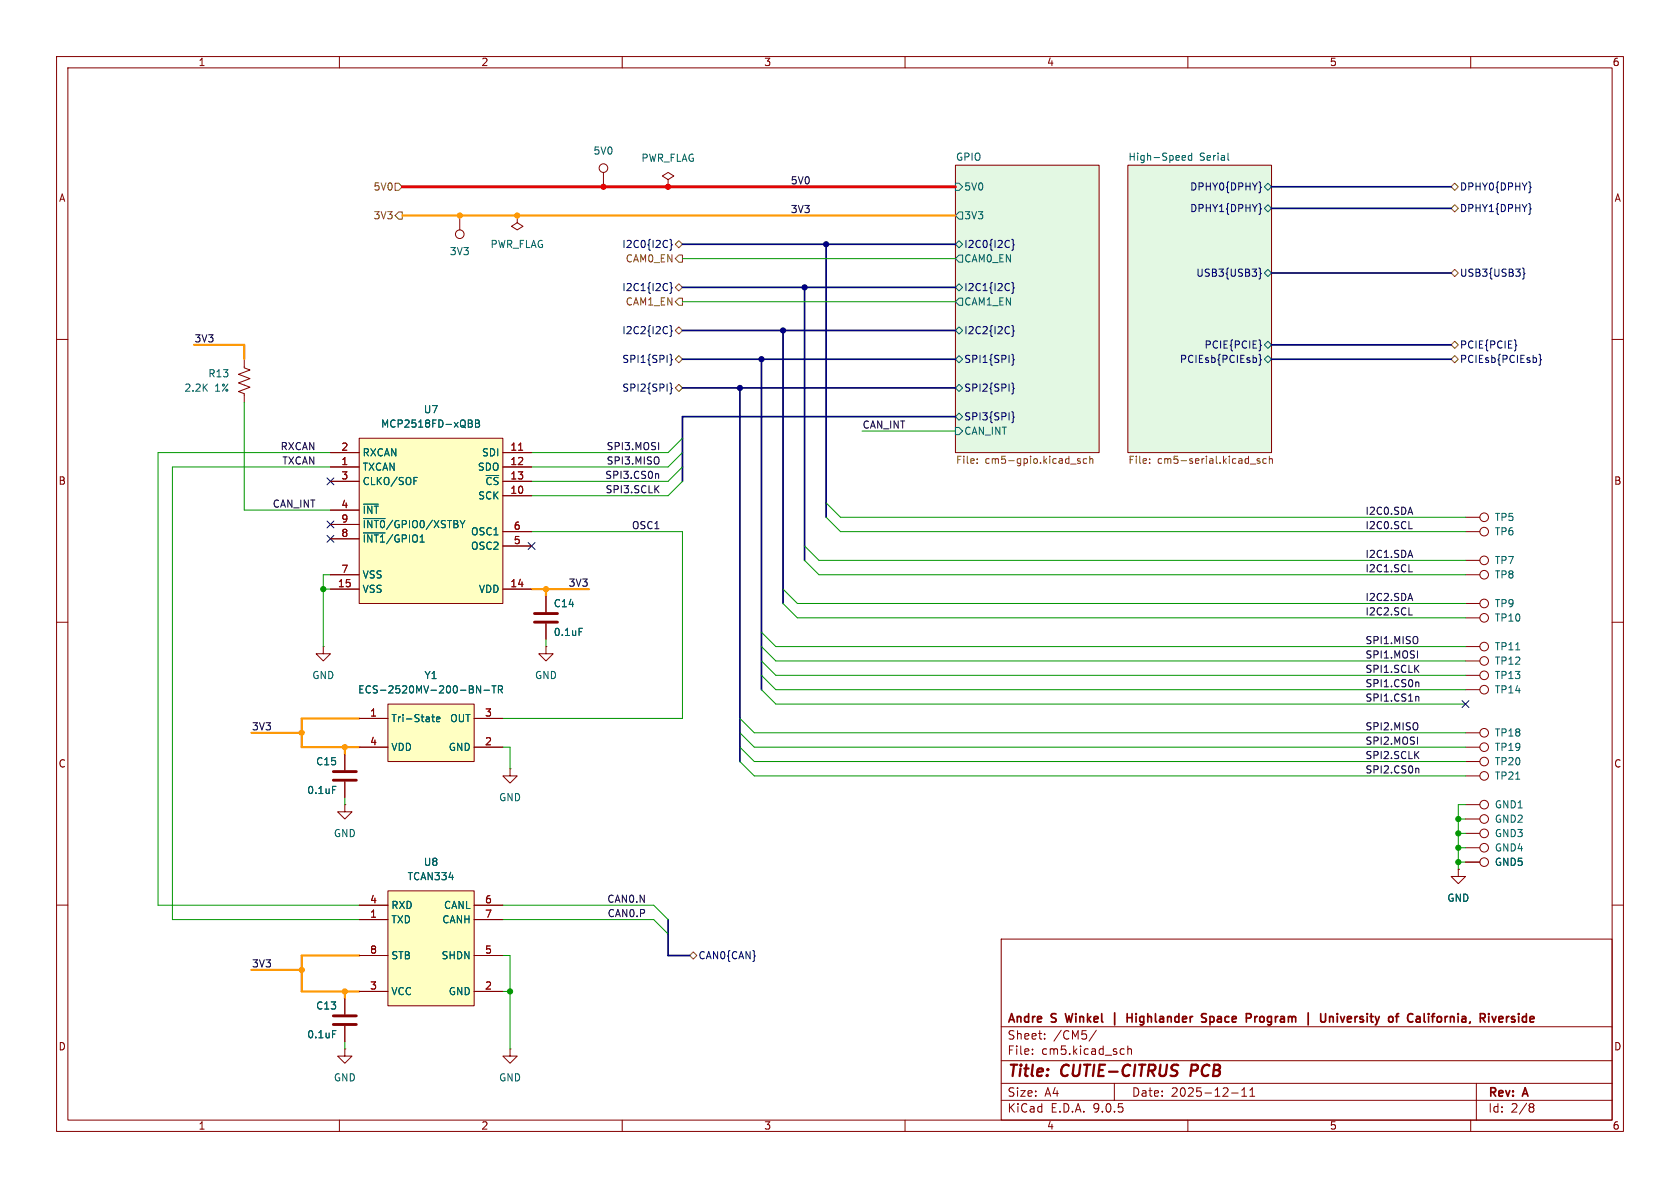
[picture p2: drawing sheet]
<svg xmlns="http://www.w3.org/2000/svg" width="297mm" height="210mm" viewBox="0 0 297 210" stroke-linecap="round" stroke-linejoin="round" font-family="sans-serif">
<g fill="none" stroke="#840000" stroke-width=".18">
<path d="M10 10h277v190h-277zM12 12h273v186h-273zM60 10v2M110 10v2M160 10v2M210 10v2M260 10v2M168.9 29.2h25.4v50.8h-25.4zM199.4 29.2h25.4v50.8h-25.4zM10 60h2M285 60h2M10 110h2"/>
<path d="M285 110h2M10 160h2M177 166h108v32h-108zM285 160h2M60 198v2M90.2 185.4v1.3h-1.3l1.3 1.3 1.2-1.3h-1.2M90.2 185.4h.1M110 198v2M160 198v2M177 194.5h108M177 191.5h108M177 187.5h108"/>
<path d="M177 181.5h108M182.5 186.3v.1M182.5 185.5v.1M184.7 183.6v.1M184.7 182.8v.1M193.8 182.1l-1.3 2M197 191.5v3M198.3 185.4l.4 .1M198.7 186.3l-.4 .1M199.4 185.5l.2-.1 .4 .1v.9M199.4 184.9v1.5M210 198v2"/>
<path d="M217.7 193.2h1.2M219.5 193.8h.9M219.5 192.7l.5-.4v1.5M221 193.8h.8M221 192.7l.4-.4v1.5M260 198v2M261 191.5v6.5M270.6 195.1l.4 .1 .2 .2-.3 .3M270.6 195.7h.3M270.9 195.7l.2 .2 .1 .4-.2 .2-.4 .1"/>
</g>
<path d="M210.7 188.2l-.3 2" fill="none" stroke="#840000" stroke-width=".4"/>
<g fill="none" stroke="#840000" stroke-width=".3">
<path d="M188.3 179.2l.4 1.5M197.1 179v2.2M199.3 179.2v1.5M199.3 179.9h.8M200.1 179.2v1.5M212.7 179.9l.4 .1 .2 .4-.3 .3h-.4M212.7 179.2l.6 .1M213.9 179.7v1.5M214.3 179.7l-.4 .1M221.8 179.7v1M222.3 179.7l-.3 .1-.2 .2M222.8 179.8l-.1 .2v.4l.1 .2"/>
<path d="M233.5 179.2v1.2l.3 .3h.3M236.4 179.2v.1M236.4 179.7v1M237 179.7l.3 1M249.8 179.3a.6 .6 0 0 0-.8 0 .6 .6 0 0 0-.2 .7 .56 .56 0 0 0 .3 .6 .56 .56 0 0 0 .7-.1M253.1 179.7h.5M253.6 179.2l-.3 .2v1.3M265.1 179.8l.4-.1 .2 .3-.7 .2M266.3 179.7v1M266.8 179.7l-.3 .1-.2 .2M213.9 180.6l.4 .1M265.1 180.6h.5"/>
</g>
<g fill="#e3f8e3" stroke="#e3f8e3" stroke-width=".18">
<path d="M199.4 29.2h25.4v50.8h-25.4z"/>
<path d="M168.9 29.2h25.4v50.8h-25.4z"/>
</g>
<path d="M222.8 32.9l.2 .2-.2 .2M222.8 36.7l.2 .2-.2 .2M178.9 42.3l.2 .2v.6l.2 .2-.2 .2v.6l-.2 .1M178.9 49.9l.2 .2v.6l.2 .2-.2 .2v.6l-.2 .2M178.9 57.5l.2 .2v.6l.2 .2-.2 .2v.6l-.2 .2M222.6 47.4l.2 .2v.6l.2 .2-.2 .1v.6l-.2 .2M178.9 62.6l.2 .2v.6l.2 .2-.2 .2v.6l-.2 .2M178.9 67.7l.2 .2v.6l.2 .2-.2 .2v.6l-.2 .1M178.9 72.8l.2 .2v.6l.2 .2-.2 .1v.6l-.2 .2M222.7 62.7l.1 .7 .2 .2-.2 .2v.6l-.2 .2M222.8 60.9l.2 .2-.2 .1" fill="none" stroke="#000084" stroke-width=".18"/>
<g fill="none" stroke="#006464" stroke-width=".18">
<path d="M168.9 32.4h.6l.7 .6-.7 .7h-.6zM169.5 37.5h.7v1.2h-.7l-.6-.6zM209.2 27.5h.3l.1 .3-.6 .1M209.5 28.3h-.3M210.7 27.5h-.4l-.2 .2 .1 .6h.5M210.7 27.1v1.2M217.1 27.1v1.1l.2 .1M223.5 33l.7-.6 .6 .6-.6 .7zM223.5 36.8l.7-.6 .6 .6-.6 .7zM168.9 50.8l.6-.6 .7 .6-.7 .6zM168.9 58.4l.6-.6 .7 .6-.7 .7zM169.5 45.1h.7v1.3h-.7l-.6-.7z"/>
<path d="M169.5 52.7h.7v1.3h-.7l-.6-.7zM169.5 42.5l.7 .7-.7 .6-.6-.6zM223.5 48.3l.7-.7 .6 .7-.6 .6zM168.9 75.6h.6l.7 .6-.7 .6h-.6zM168.9 68.6l.6-.7 .7 .7-.7 .6zM168.9 73.7l.6-.7 .7 .7-.7 .6zM169.5 62.9l.7 .6-.7 .6-.6-.6zM223.5 61l.7-.7 .6 .7-.6 .6zM223.5 63.5l.7-.6 .6 .6-.6 .6z"/>
</g>
<g fill="none" stroke="#725600" stroke-width=".18">
<path d="M172.8 81.8v.1M172.8 81.1v.2M191 81.1h-.3l-.2 .2v.1l.5 .2v.3h-.5M192.1 81.1h-.4l-.2 .2 .1 .6h.5M192.7 81.2l.1-.1h.3l.1 .8M192.7 80.6v1.3M203.2 81.8v.1M203.2 81.1v.2M221 82h1M222.7 81.1h-.3l-.2 .2 .1 .1 .4 .2v.3h-.5M223.9 81.1h-.4l-.2 .2 .1 .6h.5M224.4 81.2l.2-.1h.3l.1 .8"/>
<path d="M224.4 80.6v1.3"/>
</g>
<path d="M68.6 157.5h15.2v20.3h-15.2z" fill="#ffffc2"/>
<g fill="none" stroke="#840000" stroke-width=".18">
<path d="M81.3 38.1v2.5M91.4 38.1v1.3l1.1 .6-1.1 .6-1-.6 1-.6M91.4 38.1h.1M106.7 30.5v2.5M118.1 31.8l1-.7-1-.6-1 .6 1 .7v1.2M118.1 33h.1M43.2 63.5v1.5l1 .4-2 .8 2 .7-2 .8 2 .8-2 .7 1 .4v1.5M259.1 94h2.5M259.1 99.1h2.5M96.5 114.3v1.3h1.3l-1.3 1.2-1.3-1.2h1.3M96.5 114.3h.1M96.5 105.4v2.8"/>
<path d="M96.5 110.2v2.8M259.1 106.7h2.5M259.1 116.8h2.5M259.1 114.3h2.5M259.1 109.2h2.5M259.1 119.4h2.5M61 133.4v2.7M61 138.2v2.8M90.2 135.9v1.3h1.2l-1.2 1.2-1.3-1.2h1.3M90.2 135.9h.1M259.1 121.9h2.5M259.1 134.6h2.5"/>
<path d="M259.1 137.2h2.5M259.1 129.5h2.5M61 142.2v1.3h-1.3l1.3 1.3 1.2-1.3h-1.2M61 142.2h.1M68.6 157.5h15.2v20.3h-15.2zM259.1 144.8h2.5M259.1 149.9h2.5M259.1 152.4h2.5M259.1 147.3h2.5M259.1 142.2h2.5M63.5 160h5.1M63.5 162.6h5.1"/>
<path d="M63.5 168.9h5.1M63.5 175.3h5.1M83.8 160h5.1M83.8 162.6h5.1M83.8 168.9h5.1M83.8 175.3h5.1"/>
<circle cx="106.7" cy="29.7" r=".76"/>
<circle cx="81.3" cy="41.4" r=".76"/>
<circle cx="262.4" cy="99.1" r=".76"/>
<circle cx="262.4" cy="94" r=".76"/>
<circle cx="262.4" cy="114.3" r=".76"/>
<circle cx="262.4" cy="119.4" r=".76"/>
<circle cx="262.4" cy="106.7" r=".76"/>
<circle cx="262.4" cy="109.2" r=".76"/>
<circle cx="262.4" cy="116.8" r=".76"/>
<circle cx="262.4" cy="121.9" r=".76"/>
<circle cx="262.4" cy="137.2" r=".76"/>
<circle cx="262.4" cy="129.5" r=".76"/>
<circle cx="262.4" cy="134.6" r=".76"/>
<circle cx="262.4" cy="152.4" r=".76"/>
<circle cx="262.4" cy="149.9" r=".76"/>
<circle cx="262.4" cy="142.2" r=".76"/>
<circle cx="262.4" cy="144.8" r=".76"/>
<circle cx="262.4" cy="147.3" r=".76"/>
</g>
<path d="M102.4 111.1h.6M268 114.9h.7M58.8 139h.6M268 137.7h.7" fill="none" stroke="#006464" stroke-width=".18"/>
<path d="M94.5 108.5h4.1M94.5 110h4.1M58.9 136.4h4.1M58.9 137.9h4.1" fill="none" stroke="#840000" stroke-width=".51"/>
<path d="M63.5 77.5h25.4v29.2h-25.4z" fill="#ffffc2"/>
<g fill="none" stroke="#840000" stroke-width=".18">
<path d="M63.5 77.5h25.4v29.2h-25.4zM58.4 80h5.1M58.4 82.6h5.1M58.4 85.1h5.1M58.4 90.2h5.1M58.4 92.7h5.1M58.4 95.3h5.1M88.9 80h5.1M88.9 82.6h5.1M88.9 85.1h5.1M88.9 87.6h5.1M88.9 94h5.1"/>
<path d="M88.9 96.5h5.1M58.4 104.1h5.1M58.4 101.6h5.1M88.9 104.1h5.1M257.8 153.7v1.2h1.3l-1.3 1.3-1.3-1.3h1.3M257.8 153.7h.1M61 185.4v1.3h-1.3l1.3 1.3 1.2-1.3h-1.2M61 185.4h.1"/>
</g>
<path d="M91.7 79.6h.7" fill="none" stroke="#a90000" stroke-width=".18"/>
<path d="M83.2 74.2l.3 .3-.3 .3 .3 .2v.3l-.2 .2h-.5M84.1 74.2h.4l.2 .3-.2 .3 .2 .2 .1 .3-.3 .2h-.4zM84.1 74.8h.4M64.2 89.1h2.7M64.2 91.7h3.9M64.2 94.2h3.9M73.2 85h.4M73.2 84.4h.6" fill="none" stroke="#006464" stroke-width=".18"/>
<path d="M68.6 124.5h15.2v10.1h-15.2z" fill="#ffffc2"/>
<g fill="none" stroke="#840000" stroke-width=".18">
<path d="M58.4 80h5.1M58.4 82.6h5.1M58.4 85.1h5.1M58.4 90.2h5.1M58.4 92.7h5.1M58.4 95.3h5.1M88.9 80h5.1M88.9 82.6h5.1M88.9 85.1h5.1M88.9 87.6h5.1M88.9 94h5.1M88.9 96.5h5.1"/>
<path d="M259.1 91.4h2.5M57.1 114.3v1.3h1.3l-1.3 1.2-1.2-1.2h1.2M57.1 114.3h.1M58.4 101.6h5.1M58.4 104.1h5.1M88.9 104.1h5.1M96.5 105.4v2.8M96.5 110.2v2.8M259.1 101.6h2.5M61 133.4v2.7M61 138.2v2.8M63.5 127h5.1"/>
<path d="M63.5 132.1h5.1M68.6 124.5h15.2v10.1h-15.2zM83.8 127h5.1M83.8 132.1h5.1M259.1 132.1h2.5M257.8 153.7h.1M259.1 152.4h2.5M61 176.5v2.8M63.5 160h5.1M63.5 162.6h5.1M63.5 168.9h5.1M63.5 175.3h5.1"/>
<path d="M83.8 160h5.1M83.8 162.6h5.1M83.8 168.9h5.1M83.8 175.3h5.1M61 181.4v2.8"/>
<circle cx="262.4" cy="91.4" r=".76"/>
<circle cx="262.4" cy="101.6" r=".76"/>
<circle cx="262.4" cy="132.1" r=".76"/>
</g>
<g fill="none" stroke="#006464" stroke-width=".18">
<path d="M83.2 74.2l.3 .3-.3 .3 .3 .2v.3l-.2 .2h-.5M84.1 74.2h.4l.2 .3-.2 .3 .2 .2 .1 .3-.3 .2h-.4zM84.1 74.8h.4M64.2 89.1h2.7M64.2 91.7h3.9M64.2 94.2h3.9M73.2 85h.4M73.2 84.4h.6M102.4 111.1h.6M58.8 139h.6M76.3 126.7h.5M76.5 126.3v1.1l.3 .2"/>
<path d="M77.2 127.2l.6-.2-.1-.2-.3-.1-.2 .2v.6h.5M85 121.2v1.3l-.8-1.3v1.3M85.6 122h.9M87 121.2h.7M87.3 121.2v1.3M88.1 121.9l.6-.1 .1-.1v-.3l-.7-.2v1.3M88.4 121.9l.4 .6M58.8 182.2h.6"/>
</g>
<path d="M58.9 179.6h4.1M58.9 181.1h4.1" fill="none" stroke="#840000" stroke-width=".51"/>
<g fill="none" stroke="#725600" stroke-width=".18">
<path d="M69.8 38.1l.7-.6h.6v1.2h-.6zM69.8 32.4h.7l.6 .6-.6 .7h-.7zM256.5 33l.7-.6 .6 .6-.6 .7zM256.5 36.8l.7-.6 .6 .6-.6 .7zM119.4 53.3l.6-.6h.6v1.3h-.6zM119.4 58.4l.6-.6 .6 .6-.6 .7zM119.4 50.8l.6-.6 .6 .6-.6 .6zM119.4 43.2l.6-.7 .6 .7-.6 .6zM120 45.1h.6v1.3h-.6l-.6-.7zM256.5 48.3l.7-.7 .6 .7-.6 .6zM119.4 68.6l.6-.7 .6 .7-.6 .6zM120 62.9l.6 .6-.6 .6-.6-.6z"/>
<path d="M256.5 61l.7-.7 .6 .7-.6 .6zM256.5 63.5l.7-.6 .6 .6-.6 .6zM121.9 168.9l.7-.6 .6 .6-.6 .6z"/>
</g>
<g fill="none" stroke="#000084" stroke-width=".18">
<path d="M270.5 32.9l.2 .2-.2 .2M270.5 36.7l.2 .2-.2 .2M118.4 57.5l.3 .2v.6l.1 .2-.1 .2v.6l-.3 .2M118.4 42.3l.3 .2v.6l.1 .2-.1 .2v.6l-.3 .1M118.4 49.9l.3 .2v.6l.1 .2-.1 .2v.6l-.3 .2M269.2 47.4l.2 .2v.6l.2 .2-.2 .1v.6l-.2 .2M118.4 62.6l.3 .2v.6l.1 .2-.1 .2v.6l-.3 .2M118.4 67.7l.3 .2v.6l.1 .2-.1 .2v.6l-.3 .1M268 60.9l.1 .2-.1 .1M272.1 62.6l.2 .2v.6l.2 .2-.2 .2v.6l-.2 .2M57.8 92.1l1.2 1.2M57.8 94.6l1.2 1.3"/>
<path d="M57.8 84.5l1.2 1.2M59 92.1l-1.2 1.2M59 94.6l-1.2 1.3M59 84.5l-1.2 1.2M93.4 95.9l1.2 1.2M94.6 95.9l-1.2 1.2M258.5 123.9l1.2 1.2M259.7 123.9l-1.2 1.2"/>
</g>
<path d="M116.1 83.7l.3 .2v.7M249.1 93.5h.6M249.1 108.7h.6M249.1 101.1h.6M250.5 135.8l.3 .2v.6M250.5 120.6l.3 .1v.7M250.5 123.1l.3 .2v.6" fill="none" stroke="#0f0f0f" stroke-width=".18"/>
<g fill="none" stroke="#000084" stroke-width=".3">
<path d="M224.8 33h31.7M224.8 36.8h31.7M120.6 43.2h48.3M120.6 58.4h48.3M120.6 50.8h48.3M138.4 58.4v48.3M142.2 50.8v48.3M146 43.2v48.2M224.8 48.3h31.7M120.6 68.6h48.3M120.6 63.5h48.3M130.8 68.6v66"/>
<path d="M134.6 63.5v58.4M168.9 73.7h-48.3v11.4M224.8 63.5h31.7M224.8 61h31.7M118.1 162.6v6.3h3.8"/>
</g>
<g fill="none" stroke="#009600" stroke-width=".18">
<path d="M120.6 45.7h48.3M120.6 53.3h48.3M43.2 71.1v19.1h15.2M120.6 77.5l-2.5 2.5h-24.1M152.4 76.2h16.5M58.4 82.6h-27.9v80h33M58.4 80h-30.5v80h35.6M94 94h26.6v33h-31.7M120.6 80l-2.5 2.6h-24.1M120.6 85.1l-2.5 2.5h-24.1M120.6 82.6l-2.5 2.5h-24.1M142.2 99.1l2.6 2.5h114.3"/>
<path d="M142.2 96.5l2.6 2.6h114.3M146 91.4l2.6 2.6h110.5M146 88.9l2.6 2.5h110.5M57.1 104.1h1.3M58.4 101.6h-1.3v12.7M96.5 113v1.3M134.6 119.4l2.6 2.5h121.9M134.6 111.8l2.6 2.5h121.9M134.6 114.3l2.6 2.5h121.9M134.6 116.8l2.6 2.6h121.9M138.4 104.1l2.6 2.6h118.1M138.4 106.7l2.6 2.5h118.1"/>
<path d="M88.9 132.1h1.3v3.8M130.8 127l2.5 2.5h125.8M130.8 129.5l2.5 2.6h125.8M130.8 132.1l2.5 2.5h125.8M130.8 134.6l2.5 2.6h125.8M134.6 121.9l2.6 2.6h121.9M61 141v1.2M257.8 149.9h1.3M257.8 147.3h1.3M257.8 144.8h1.3M257.8 152.4h1.3M259.1 142.2h-1.3v11.5"/>
<path d="M88.9 162.6h26.7l2.5 2.5M88.9 160h26.7l2.5 2.6M88.9 168.9h1.3v16.5M88.9 175.3h1.3M61 184.2v1.2"/>
</g>
<path d="M71.1 38.1h97.8M34.3 61h8.9v2.5M94 104.1h10.1M96.5 104.1v1.3M44.4 129.5h8.9M61 132.1v1.3M63.5 127h-10.2v5.1h10.2M44.4 171.5h8.9M61 175.3v1.2M63.5 168.9h-10.2v6.4h10.2" fill="none" stroke="#f90" stroke-width=".38"/>
<path d="M71.1 33h97.8" fill="none" stroke="#f00" stroke-width=".51"/>
<path d="M91.7 79.6h.7" fill="none" stroke="#a90000" stroke-width=".18"/>
<g fill="#009600" stroke="#009600" stroke-width=".18">
<circle cx="257.8" cy="149.9" r=".46"/>
<circle cx="257.8" cy="147.3" r=".46"/>
<circle cx="257.8" cy="152.4" r=".46"/>
<circle cx="90.2" cy="175.3" r=".46"/>
<circle cx="57.1" cy="104.1" r=".46"/>
<circle cx="257.8" cy="144.8" r=".46"/>
</g>
<g fill="#f90" stroke="#f90" stroke-width=".18">
<circle cx="61" cy="132.1" r=".46"/>
<circle cx="61" cy="175.3" r=".46"/>
<circle cx="81.3" cy="38.1" r=".46"/>
<circle cx="91.4" cy="38.1" r=".46"/>
<circle cx="53.3" cy="129.5" r=".46"/>
<circle cx="53.3" cy="171.5" r=".46"/>
<circle cx="96.5" cy="104.1" r=".46"/>
</g>
<g fill="#f00" stroke="#f00" stroke-width=".18">
<circle cx="118.1" cy="33" r=".46"/>
<circle cx="106.7" cy="33" r=".46"/>
</g>
<g fill="#000084" stroke="#000084" stroke-width=".18">
<circle cx="146" cy="43.2" r=".46"/>
<circle cx="134.6" cy="63.5" r=".46"/>
<circle cx="138.4" cy="58.4" r=".46"/>
<circle cx="142.2" cy="50.8" r=".46"/>
<circle cx="130.8" cy="68.6" r=".46"/>
</g>
<g font-size="2.8" fill="#840000">
<text x="178" y="190.9">Title:</text>
<text x="187.7" y="190.9">CUTIE-CITRUS</text>
<text x="211.3" y="190.9">PCB</text>
</g>
<g font-size="2.1" fill="#840000">
<text x="178" y="184">Sheet:</text>
<text x="178" y="181.2">Andre</text>
<text x="186" y="181.2">S</text>
<text x="186.2" y="184">/CM5/</text>
<text x="189.1" y="181.2">Winkel</text>
<text x="201.1" y="181.2">Highlander</text>
<text x="214.9" y="181.2">Space</text>
<text x="223.4" y="181.2">Program</text>
<text x="234.6" y="181.2">|</text>
<text x="237.7" y="181.2">University</text>
<text x="250.4" y="181.2">of</text>
<text x="254.4" y="181.2">California,</text>
<text x="267.7" y="181.2">Riverside</text>
<text x="178" y="186.7">File:</text>
<text x="184.1" y="186.7">cm5.kicad_sch</text>
<text x="178" y="196.9">KiCad</text>
<text x="178" y="194.1">Size:</text>
<text x="184.7" y="194.1">A4</text>
<text x="185.7" y="196.9">E.D.A.</text>
<text x="193.3" y="196.9">9.0.5</text>
<text x="200" y="194.1">Date:</text>
<text x="207" y="194.1">2025-12-11</text>
<text x="263" y="194.3">Rev:</text>
<text x="263" y="196.9">Id:</text>
<text x="267.1" y="196.9">2/8</text>
<text x="269.4" y="194.3">A</text>
</g>
<g font-size="1.8" fill="#840000">
<text x="35" y="11.9">1</text>
<text x="85" y="11.9">2</text>
<text x="135" y="11.9">3</text>
<text x="185" y="11.9">4</text>
<text x="235" y="11.9">5</text>
<text x="285" y="11.9">6</text>
<text x="10.3" y="35.9">A</text>
<text x="285.3" y="35.9">A</text>
<text x="10.3" y="85.9">B</text>
<text x="285.3" y="85.9">B</text>
<text x="10.3" y="135.9">C</text>
<text x="285.3" y="135.9">C</text>
<text x="10.3" y="185.9">D</text>
<text x="285.3" y="185.9">D</text>
<text x="35" y="199.9">1</text>
<text x="85" y="199.9">2</text>
<text x="135" y="199.9">3</text>
<text x="185" y="199.9">4</text>
<text x="235" y="199.9">5</text>
<text x="285" y="199.9">6</text>
</g>
<g font-size="1.8" fill="#006464">
<text x="104.8" y="27.5">5V0</text>
<text x="113.3" y="28.8">PWR_FLAG</text>
<text x="168.9" y="28.5">GPIO</text>
<text x="199.4" y="28.5">High-Speed</text>
<text x="212.1" y="28.5">Serial</text>
<text x="170.4" y="33.9">5V0</text>
<text x="170.4" y="39">3V3</text>
<text x="79.4" y="45.3">3V3</text>
<text x="86.6" y="44">PWR_FLAG</text>
<text x="170.4" y="46.6">CAM0_EN</text>
<text x="170.4" y="54.2">CAM1_EN</text>
<text x="32.5" y="69.4">2.2K</text>
<text x="36.7" y="66.9">R13</text>
<text x="38" y="69.4">1%</text>
<text x="67.3" y="75.8">MCP2518FD-xQBB</text>
<text x="74.8" y="73.3">U7</text>
<text x="170.4" y="77.1">CAN_INT</text>
<text x="64" y="80.9">RXCAN</text>
<text x="64" y="83.4">TXCAN</text>
<text x="84.4" y="83.4">SDO</text>
<text x="85.1" y="80.9">SDI</text>
<text x="64" y="86">CLKO/SOF</text>
<text x="84.4" y="88.5">SCK</text>
<text x="85.7" y="86">~{CS}</text>
<text x="64" y="91">~{INT}</text>
<text x="64" y="93.6">~{INT0}/GPIO0/XSTBY</text>
<text x="83.2" y="94.8">OSC1</text>
<text x="264.2" y="94.8">TP6</text>
<text x="264.2" y="92.3">TP5</text>
<text x="64" y="96.1">~{INT1}/GPIO1</text>
<text x="83.2" y="97.4">OSC2</text>
<text x="264.2" y="99.9">TP7</text>
<text x="64" y="102.5">VSS</text>
<text x="64" y="105">VSS</text>
<text x="84.6" y="105">VDD</text>
<text x="97.8" y="107.5">C14</text>
<text x="264.2" y="107.5">TP9</text>
<text x="264.2" y="102.5">TP8</text>
<text x="97.8" y="112.6">0.1uF</text>
<text x="264.2" y="110.1">TP10</text>
<text x="264.2" y="117.7">TP12</text>
<text x="264.2" y="115.2">TP11</text>
<text x="55.1" y="120.2">GND</text>
<text x="63.2" y="122.8">ECS-2520MV-200-BN-TR</text>
<text x="74.9" y="120.2">Y1</text>
<text x="94.5" y="120.2">GND</text>
<text x="264.2" y="122.8">TP14</text>
<text x="264.2" y="120.2">TP13</text>
<text x="69.1" y="127.9">Tri-State</text>
<text x="79.5" y="127.9">OUT</text>
<text x="264.2" y="130.4">TP18</text>
<text x="55.8" y="135.5">C15</text>
<text x="69.1" y="132.9">VDD</text>
<text x="79.2" y="132.9">GND</text>
<text x="264.2" y="135.5">TP20</text>
<text x="264.2" y="132.9">TP19</text>
<text x="54.2" y="140.6">0.1uF</text>
<text x="88.1" y="141.8">GND</text>
<text x="264.2" y="143.1">GND1</text>
<text x="264.2" y="138">TP21</text>
<text x="58.9" y="148.2">GND</text>
<text x="264.2" y="145.6">GND2</text>
<text x="264.2" y="148.2">GND3</text>
<text x="72" y="155.8">TCAN334</text>
<text x="74.8" y="153.3">U8</text>
<text x="264.2" y="150.7">GND4</text>
<text x="264.2" y="153.3">GND5</text>
<text x="69.1" y="160.9">RXD</text>
<text x="78.4" y="160.9">CANL</text>
<text x="255.8" y="159.6">GND</text>
<text x="69.1" y="163.4">TXD</text>
<text x="78.1" y="163.4">CANH</text>
<text x="69.1" y="169.8">STB</text>
<text x="78" y="169.8">SHDN</text>
<text x="55.8" y="178.7">C13</text>
<text x="69.1" y="176.1">VCC</text>
<text x="79.2" y="176.1">GND</text>
<text x="54.2" y="183.7">0.1uF</text>
<text x="58.9" y="191.4">GND</text>
<text x="88.1" y="191.4">GND</text>
</g>
<g font-size="1.8" fill="#725600">
<text x="65.9" y="33.9">5V0</text>
<text x="65.9" y="39">3V3</text>
<text x="110.5" y="46.6">CAM0_EN</text>
<text x="110.5" y="54.2">CAM1_EN</text>
<text x="168.9" y="82.3">File:</text>
<text x="174.1" y="82.3">cm5-gpio.kicad_sch</text>
<text x="199.4" y="82.3">File:</text>
<text x="204.6" y="82.3">cm5-serial.kicad_sch</text>
</g>
<g font-size="1.8" fill="#0f0f0f">
<text x="139.7" y="32.7">5V0</text>
<text x="139.7" y="37.8">3V3</text>
<text x="34.3" y="60.6">3V3</text>
<text x="152.4" y="75.9">CAN_INT</text>
<text x="49.5" y="79.7">RXCAN</text>
<text x="49.8" y="82.2">TXCAN</text>
<text x="107.1" y="82.2">SPI3.MISO</text>
<text x="107.1" y="79.7">SPI3.MOSI</text>
<text x="48.1" y="89.8">CAN_INT</text>
<text x="106.9" y="84.7">SPI3.CS0n</text>
<text x="107" y="87.3">SPI3.SCLK</text>
<text x="111.6" y="93.6">OSC1</text>
<text x="241.3" y="91.1">I2C0.SDA</text>
<text x="241.3" y="93.6">I2C0.SCL</text>
<text x="241.3" y="101.3">I2C1.SCL</text>
<text x="241.3" y="98.7">I2C1.SDA</text>
<text x="100.4" y="103.8">3V3</text>
<text x="241.3" y="106.3">I2C2.SDA</text>
<text x="241.3" y="114">SPI1.MISO</text>
<text x="241.3" y="108.9">I2C2.SCL</text>
<text x="241.3" y="119">SPI1.SCLK</text>
<text x="241.3" y="116.5">SPI1.MOSI</text>
<text x="241.3" y="124.1">SPI1.CS1n</text>
<text x="241.3" y="121.6">SPI1.CS0n</text>
<text x="44.4" y="129.2">3V3</text>
<text x="241.3" y="131.7">SPI2.MOSI</text>
<text x="241.3" y="129.2">SPI2.MISO</text>
<text x="241.3" y="136.8">SPI2.CS0n</text>
<text x="241.3" y="134.3">SPI2.SCLK</text>
<text x="107.3" y="159.7">CAN0.N</text>
<text x="107.3" y="162.2">CAN0.P</text>
<text x="44.4" y="171.1">3V3</text>
</g>
<g font-size="1.8" fill="#000084">
<text x="210.3" y="33.9">DPHY0{DPHY}</text>
<text x="258" y="33.9">DPHY0{DPHY}</text>
<text x="210.3" y="37.7">DPHY1{DPHY}</text>
<text x="258" y="37.7">DPHY1{DPHY}</text>
<text x="109.9" y="44">I2C0{I2C}</text>
<text x="170.4" y="44">I2C0{I2C}</text>
<text x="109.9" y="51.7">I2C1{I2C}</text>
<text x="170.4" y="51.7">I2C1{I2C}</text>
<text x="211.4" y="49.1">USB3{USB3}</text>
<text x="258" y="49.1">USB3{USB3}</text>
<text x="109.9" y="59.3">I2C2{I2C}</text>
<text x="170.4" y="59.3">I2C2{I2C}</text>
<text x="109.9" y="64.4">SPI1{SPI}</text>
<text x="170.4" y="64.4">SPI1{SPI}</text>
<text x="208.5" y="64.4">PCIEsb{PCIEsb}</text>
<text x="212.8" y="61.8">PCIE{PCIE}</text>
<text x="258" y="61.8">PCIE{PCIE}</text>
<text x="258" y="64.4">PCIEsb{PCIEsb}</text>
<text x="109.9" y="69.4">SPI2{SPI}</text>
<text x="170.4" y="69.4">SPI2{SPI}</text>
<text x="170.4" y="74.5">SPI3{SPI}</text>
<text x="123.4" y="169.8">CAN0{CAN}</text>
</g>
<g font-size="1.8" fill="#a90000">
<text x="60.3" y="79.8">2</text>
<text x="60.3" y="82.3">1</text>
<text x="90.1" y="79.8">11</text>
<text x="90.1" y="82.3">12</text>
<text x="60.3" y="84.8">3</text>
<text x="60.3" y="89.9">4</text>
<text x="90.1" y="84.8">13</text>
<text x="90.1" y="87.4">10</text>
<text x="60.3" y="92.5">9</text>
<text x="60.3" y="95">8</text>
<text x="90.7" y="93.7">6</text>
<text x="60.3" y="101.3">7</text>
<text x="90.7" y="96.3">5</text>
<text x="59.6" y="103.9">15</text>
<text x="90.1" y="103.9">14</text>
<text x="65.3" y="126.7">1</text>
<text x="65.3" y="131.8">4</text>
<text x="85.7" y="126.7">3</text>
<text x="85.7" y="131.8">2</text>
<text x="65.3" y="159.8">4</text>
<text x="85.7" y="159.8">6</text>
<text x="65.3" y="162.3">1</text>
<text x="85.7" y="162.3">7</text>
<text x="65.3" y="168.7">8</text>
<text x="85.7" y="168.7">5</text>
<text x="65.3" y="175">3</text>
<text x="85.7" y="175">2</text>
</g>
</svg>
